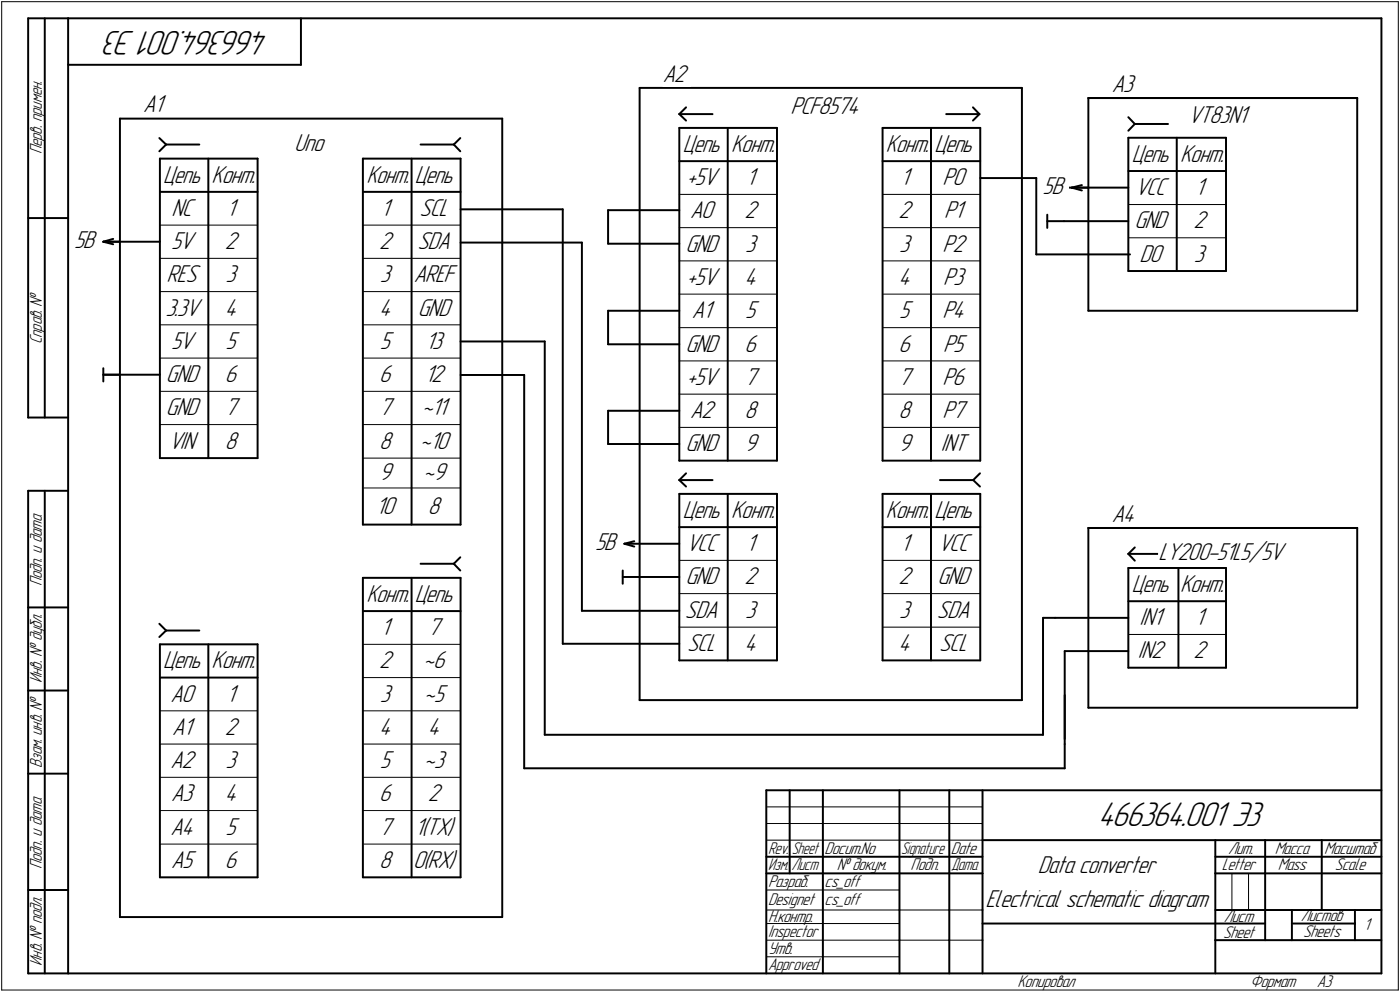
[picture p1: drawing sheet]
<svg xmlns="http://www.w3.org/2000/svg" width="421mm" height="298mm" viewBox="0 0 421 298" stroke-linecap="round" stroke-linejoin="round" font-family="sans-serif">
<g fill="none" stroke="#000" stroke-width=".59">
<path d="M8.5 5.5v120zM8.5 5.5h12zM13.5 5.5v120zM20.5 5.5v287zM20.5 5.5h395zM20.5 19.5h70zM90.5 5.5v14zM415.5 5.5v287zM36.1 35.6v240zM36.1 35.6h114.9zM151 35.6v240zM192.4 26.4v184z"/>
<path d="M192.4 26.4h114.9zM204.3 34.3h10zM204.3 34.3l2 1.9zM204.3 38.4h29.4zM204.3 38.4v100zM206.3 32.3l-2 2zM218.9 38.4v100zM233.7 38.4v100zM265.4 38.4h29.4zM265.4 38.4v100zM280 38.4v100zM284.6 34.3h10z"/>
<path d="M292.6 32.3l2 2zM292.6 36.2l2-1.9zM294.8 38.4v100zM307.3 26.4v184zM327.3 29.5v63.9zM327.3 29.5h80.9zM339.3 35.2l2 2.1zM341.3 37.3h10zM341.3 37.3l-2 2zM408.2 29.5v63.9zM47.9 41.5l2.1 1.9zM48.1 57.7h29.4z"/>
<path d="M48.1 47.7h29.4zM48.1 47.7v90zM50 43.4h9.9zM50 43.4l-2.1 2.1zM62.7 47.7v90zM77.5 47.7v90zM109.1 57.7h29.4zM109.1 47.7h29.4zM109.1 47.7v109.9zM123.8 47.7v109.9zM126.5 43.4h10zM136.5 43.4l1.9 2.1z"/>
<path d="M138.4 41.5l-1.9 1.9zM138.5 47.7v109.9zM204.3 48.4h29.4zM265.4 48.4h29.4zM294.8 53.5h16.9zM311.7 53.5v23zM320.5 56.4h18.8zM322.3 56.4l3.1 .8zM322.3 56.4l3.1-.8zM322.3 56.4h5zM339.3 51.4h29.4zM339.3 41.4h29.4z"/>
<path d="M339.3 41.4v40zM353.9 41.4v40zM368.7 41.4v40zM8.5 65.5h12zM31.1 72.6h17zM31.1 72.6l2.9 .8zM31.1 72.6l2.9-.8zM31.1 72.6h5zM138.5 62.9h30.7zM138.5 72.9h36.5zM169.2 62.9v130.6zM175 72.9v110.7z"/>
<path d="M182.9 73.2h21.4zM182.9 63.2v10zM182.9 63.2h21.4zM311.7 76.5h28.2zM315 64.5v4zM315 66.5h5zM320 66.5h19.3zM182.9 93.4v10.1zM182.9 93.4h21.4zM327.3 93.4h80.9zM339.3 81.4h29.4zM31.1 112.6h17z"/>
<path d="M31.1 110.7v3.9zM31.1 112.6h5zM138.5 102.6h25.3zM138.5 112.7h19.1zM157.6 112.7v118.2zM163.8 102.6v118.2zM182.9 103.5h21.4zM8.5 125.5h12zM48.1 137.7h29.4zM182.9 133.4h21.4zM182.9 123.4v10zM182.9 123.4h21.4z"/>
<path d="M204.3 138.4h29.4zM265.4 138.4h29.4zM8.5 147.5v145zM8.5 147.5h12zM13.5 147.5v145zM109.1 157.6h29.4zM204.3 144.3h10zM204.3 144.3l2 1.9zM204.3 158.4h29.4zM204.3 148.4h29.4zM204.3 148.4v50.1zM206.3 142.2l-2 2.1z"/>
<path d="M218.9 148.4v50.1zM233.7 148.4v50.1zM265.4 158.4h29.4zM265.4 148.4h29.4zM265.4 148.4v50.1zM280 148.4v50.1zM282.7 144.3h10zM292.7 144.3l2 1.9zM294.7 142.2l-2 2.1zM294.8 148.4v50.1zM327.3 158.7v54zM327.3 158.7h80.9z"/>
<path d="M408.2 158.7v54zM109.1 173.7h29.4zM109.1 173.7v90zM123.8 173.7v90zM126.5 169.4h10zM136.5 169.4l1.9 2zM138.4 167.5l-1.9 1.9zM138.5 173.7v90zM187.3 173.4h17zM187.3 171.4v4zM187.8 163.4l3 .9zM187.8 163.4l3-.8z"/>
<path d="M187.8 163.4h16.5zM339.3 166.5h10zM339.3 166.5l2 2zM339.3 170.7h29.4zM339.3 170.7v30zM341.3 164.5l-2 2zM354.4 170.7v30zM368.7 170.7v30zM8.5 182.5h12zM47.9 187.5l2.1 2zM47.9 191.4l2.1-1.9zM48.1 193.6h29.4z"/>
<path d="M48.1 193.6v70.1zM50 189.5h9.9zM62.7 193.6v70.1zM77.5 193.6v70.1zM109.1 183.6h29.4zM169.2 193.5h35.1zM175 183.6h29.3zM204.3 198.5h29.4zM265.4 198.5h29.4zM313.7 185.7h3.6zM313.7 185.7v28.2zM317.3 185.7h22z"/>
<path d="M320.2 195.7h19.1zM320.2 195.7v26.4zM339.3 180.7h29.4zM8.5 207.5h12zM48.1 203.6h29.4zM192.4 210.4h114.9zM313.7 213.9v6.9zM320.2 208.9v14.7zM327.3 212.7h80.9zM339.3 200.7h29.4zM8.5 232.5h12zM157.6 230.9h162.6z"/>
<path d="M163.8 220.8h149.9zM230.5 237.5h185zM230.5 237.5v55zM237.5 237.5v25zM247.5 237.5v55zM270.5 237.5v25zM285.5 237.5v25zM295.5 237.5v25zM320.2 223.6v7.3zM230.5 257.5h65zM295.5 252.5h70zM365.5 252.5h15z"/>
<path d="M365.5 252.5v10zM365.5 257.5h15zM380.5 252.5h17zM380.5 252.5v10zM380.5 257.5h17zM397.5 252.5h18zM397.5 252.5v10zM397.5 257.5h18zM8.5 267.5h12zM36.1 275.6h114.9zM48.1 263.7h29.4zM109.1 263.7h29.4z"/>
<path d="M230.5 262.5h40zM270.5 262.5h15zM270.5 262.5v11zM270.5 273.5v9zM285.5 262.5h10zM285.5 262.5v11zM285.5 273.5v9zM295.5 277.5h70zM295.5 262.5v11zM295.5 273.5v9zM365.5 262.5v20zM365.5 277.5h15z"/>
<path d="M365.5 273.5h15zM365.5 262.5h15zM380.5 262.5v11zM380.5 262.5h17zM380.5 273.5h8zM380.5 273.5v9zM388.5 273.5h19zM388.5 277.5h19zM388.5 273.5v9zM397.5 262.5v11zM397.5 262.5h18zM407.5 273.5h8z"/>
<path d="M407.5 273.5v9zM8.5 292.5h12zM20.5 292.5h395zM270.5 282.5v10zM285.5 282.5v10zM295.5 282.5v10zM365.5 282.5v10zM365.5 282.5h15zM380.5 282.5h8zM388.5 282.5h19zM407.5 282.5h8z"/>
</g>
<g fill="none" stroke="#000" stroke-width=".3">
<path d="M.5 .5v297zM.5 .5h420zM420.5 .5v297zM204.3 58.4h29.4zM265.4 58.4h29.4zM48.1 67.6h29.4zM48.1 77.6h29.4zM109.1 67.6h29.4zM109.1 77.6h29.4zM204.3 68.4h29.4zM204.3 78.4h29.4zM265.4 68.4h29.4z"/>
<path d="M265.4 78.4h29.4zM339.3 61.5h29.4zM339.3 71.5h29.4zM48.1 87.6h29.4zM48.1 97.6h29.4zM109.1 87.6h29.4zM109.1 97.6h29.4zM204.3 88.4h29.4zM204.3 98.5h29.4zM265.4 88.4h29.4zM265.4 98.5h29.4zM48.1 107.6h29.4z"/>
<path d="M48.1 117.6h29.4zM109.1 107.6h29.4zM109.1 117.6h29.4zM204.3 108.5h29.4zM204.3 118.4h29.4zM265.4 108.5h29.4zM265.4 118.4h29.4zM48.1 127.6h29.4zM109.1 127.6h29.4zM109.1 137.7h29.4zM204.3 128.4h29.4zM265.4 128.4h29.4z"/>
<path d="M109.1 146.6h29.4zM204.3 168.4h29.4zM204.3 178.4h29.4zM265.4 168.4h29.4zM265.4 178.4h29.4zM109.1 193.6h29.4zM204.3 188.5h29.4zM265.4 188.5h29.4zM339.3 190.7h29.4zM48.1 213.6h29.4zM109.1 203.6h29.4zM109.1 213.6h29.4z"/>
<path d="M48.1 223.6h29.4zM48.1 233.6h29.4zM109.1 223.6h29.4zM109.1 233.6h29.4zM48.1 243.6h29.4zM48.1 253.7h29.4zM109.1 243.6h29.4zM109.1 253.7h29.4zM230.5 247.5h65zM230.5 252.5h65zM230.5 242.5h65zM230.5 267.5h40z"/>
<path d="M230.5 273.5h40zM230.5 277.5h40zM270.5 273.5h15zM285.5 273.5h10zM370.5 262.5v11zM375.5 262.5v11zM.5 297.5h420zM230.5 282.5h40zM230.5 287.5h40zM270.5 282.5h15zM285.5 282.5h10z"/>
</g>
<g fill="#fff" stroke="#fff" stroke-width=".3">
<path d="M88.5 39.9h10.6zM88.5 40h10.6zM88.5 40h10.6zM88.5 40.1h10.6zM88.5 40.2h10.6zM88.5 40.3h10.6zM88.5 40.4h10.6zM88.5 40.5h10.6zM88.5 40.6h10.6zM88.5 40.6h10.6zM88.5 40.7h10.6zM88.5 40.8h10.6zM88.5 40.9h10.6zM88.5 41h10.6zM88.5 41.1h10.6zM88.5 41.1h10.6zM88.5 41.2h10.6zM88.5 41.3h10.6zM88.5 41.4h10.6zM88.5 41.5h10.6zM88.5 41.6h10.6zM88.5 41.7h10.6zM88.5 41.7h10.6zM88.5 41.8h10.6zM88.5 41.9h10.6zM88.5 42h10.6zM88.5 42.1h10.6zM88.5 42.2h10.6zM88.5 42.2h10.6zM88.5 42.3h10.6zM88.5 42.4h10.6zM88.5 42.5h10.6zM88.5 42.6h10.6zM88.5 42.7h10.6zM88.5 42.8h10.6zM88.5 42.8h10.6zM88.5 42.9h10.6zM88.5 43h10.6zM88.5 43.1h10.6zM88.5 43.2h10.6zM88.5 43.3h10.6zM88.5 43.3h10.6zM88.5 43.4h10.6zM88.5 43.5h10.6zM88.5 43.6h10.6zM88.5 43.7h10.6zM88.5 43.8h10.6zM88.5 43.9h10.6zM88.5 43.9h10.6zM88.5 44h10.6zM88.5 44.1h10.6zM88.5 44.2h10.6zM88.5 44.3h10.6zM88.5 44.4h10.6zM88.5 44.4h10.6zM88.5 44.5h10.6zM88.5 44.6h10.6zM88.5 44.7h10.6zM88.5 44.8h10.6zM88.5 44.9h10.6zM88.5 45h10.6zM88.5 45h10.6zM88.5 45.1h10.6zM88.5 45.2h10.6zM88.5 45.3h10.6zM88.5 45.4h10.6zM88.5 45.5h10.6zM88.5 45.6h10.6zM88.5 45.6h10.6zM88.5 45.7h10.6zM88.5 45.8h10.6zM88.5 45.9h10.6zM88.5 46h10.6zM88.5 46.1h10.6zM88.5 46.1h10.6zM88.5 46.2h10.6zM88.5 46.3h10.6zM88.5 46.4h10.6zM88.5 46.5h10.6zM88.5 46.6h10.6zM88.5 46.7h10.6zM88.5 46.7h10.6zM88.5 46.8h10.6zM88.5 46.9h10.6z"/>
<path d="M22.3 68.7h7.8zM22.3 68.8h7.8zM22.3 68.9h7.8zM22.3 69h7.8zM22.3 69.1h7.8zM22.3 69.2h7.8zM22.3 69.3h7.8zM22.3 69.3h7.8zM22.3 69.4h7.8zM22.3 69.5h7.8zM22.3 69.6h7.8zM22.3 69.7h7.8zM22.3 69.8h7.8zM22.3 69.8h7.8zM22.3 69.9h7.8zM22.3 70h7.8zM22.3 70.1h7.8zM22.3 70.2h7.8zM22.3 70.3h7.8zM22.3 70.4h7.8zM22.3 70.4h7.8zM22.3 70.5h7.8zM22.3 70.6h7.8zM22.3 70.7h7.8zM22.3 70.8h7.8zM22.3 70.9h7.8zM22.3 71h7.8zM22.3 71h7.8zM22.3 71.1h7.8zM22.3 71.2h7.8zM22.3 71.3h7.8zM22.3 71.4h7.8zM22.3 71.5h7.8zM22.3 71.5h7.8zM22.3 71.6h7.8zM22.3 71.7h7.8zM22.3 71.8h7.8zM22.3 71.9h7.8zM22.3 72h7.8zM22.3 72.1h7.8zM22.3 72.1h7.8zM22.3 72.2h7.8zM22.3 72.3h7.8zM22.3 72.4h7.8zM22.3 72.5h7.8zM22.3 72.6h7.8zM22.3 72.6h7.8zM22.3 72.7h7.8zM22.3 72.8h7.8zM22.3 72.9h7.8zM22.3 73h7.8zM22.3 73.1h7.8zM22.3 73.2h7.8zM22.3 73.2h7.8zM22.3 73.3h7.8zM22.3 73.4h7.8zM22.3 73.5h7.8zM22.3 73.6h7.8zM22.3 73.7h7.8zM22.3 73.7h7.8zM22.3 73.8h7.8zM22.3 73.9h7.8zM22.3 74h7.8zM22.3 74.1h7.8zM22.3 74.2h7.8zM22.3 74.3h7.8zM22.3 74.3h7.8zM22.3 74.4h7.8zM22.3 74.5h7.8zM22.3 74.6h7.8zM22.3 74.7h7.8zM22.3 74.8h7.8zM22.3 74.8h7.8zM22.3 74.9h7.8zM22.3 75h7.8zM22.3 75.1h7.8zM22.3 75.2h7.8zM22.3 75.3h7.8zM22.3 75.4h7.8zM22.3 75.4h7.8zM22.3 75.5h7.8zM22.3 75.6h7.8zM22.3 75.7h7.8zM22.3 75.8h7.8zM22.3 75.9h7.8z"/>
<path d="M237.7 28.7h23zM237.7 28.8h23zM237.7 28.9h23zM237.7 29h23zM237.7 29h23zM237.7 29.1h23zM237.7 29.2h23zM237.7 29.3h23zM237.7 29.4h23zM237.7 29.5h23zM237.7 29.5h23zM237.7 29.6h23zM237.7 29.7h23zM237.7 29.8h23zM237.7 29.9h23zM237.7 30h23zM237.7 30.1h23zM237.7 30.1h23zM237.7 30.2h23zM237.7 30.3h23zM237.7 30.4h23zM237.7 30.5h23zM237.7 30.6h23zM237.7 30.6h23zM237.7 30.7h23zM237.7 30.8h23zM237.7 30.9h23zM237.7 31h23zM237.7 31.1h23zM237.7 31.2h23zM237.7 31.2h23zM237.7 31.3h23zM237.7 31.4h23zM237.7 31.5h23zM237.7 31.6h23zM237.7 31.7h23zM237.7 31.7h23zM237.7 31.8h23zM237.7 31.9h23zM237.7 32h23zM237.7 32.1h23zM237.7 32.2h23zM237.7 32.3h23zM237.7 32.3h23zM237.7 32.4h23zM237.7 32.5h23zM237.7 32.6h23zM237.7 32.7h23zM237.7 32.8h23zM237.7 32.9h23zM237.7 32.9h23zM237.7 33h23zM237.7 33.1h23zM237.7 33.2h23zM237.7 33.3h23zM237.7 33.4h23zM237.7 33.4h23zM237.7 33.5h23zM237.7 33.6h23zM237.7 33.7h23zM237.7 33.8h23zM237.7 33.9h23zM237.7 34h23zM237.7 34h23zM237.7 34.1h23zM237.7 34.2h23zM237.7 34.3h23zM237.7 34.4h23zM237.7 34.5h23zM237.7 34.5h23zM237.7 34.6h23zM237.7 34.7h23zM237.7 34.8h23zM237.7 34.9h23zM237.7 35h23zM237.7 35.1h23zM237.7 35.1h23zM237.7 35.2h23zM237.7 35.3h23zM237.7 35.4h23zM237.7 35.5h23zM237.7 35.6h23zM237.7 35.6h23zM237.7 35.7h23z"/>
<path d="M199.3 18.9h8.6zM199.3 19h8.6zM199.3 19h8.6zM199.3 19.1h8.6zM199.3 19.2h8.6zM199.3 19.3h8.6zM199.3 19.4h8.6zM199.3 19.5h8.6zM199.3 19.6h8.6zM199.3 19.6h8.6zM199.3 19.7h8.6zM199.3 19.8h8.6zM199.3 19.9h8.6zM199.3 20h8.6zM199.3 20.1h8.6zM199.3 20.2h8.6zM199.3 20.2h8.6zM199.3 20.3h8.6zM199.3 20.4h8.6zM199.3 20.5h8.6zM199.3 20.6h8.6zM199.3 20.7h8.6zM199.3 20.7h8.6zM199.3 20.8h8.6zM199.3 20.9h8.6zM199.3 21h8.6zM199.3 21.1h8.6zM199.3 21.2h8.6zM199.3 21.3h8.6zM199.3 21.3h8.6zM199.3 21.4h8.6zM199.3 21.5h8.6zM199.3 21.6h8.6zM199.3 21.7h8.6zM199.3 21.8h8.6zM199.3 21.8h8.6zM199.3 21.9h8.6zM199.3 22h8.6zM199.3 22.1h8.6zM199.3 22.2h8.6zM199.3 22.3h8.6zM199.3 22.4h8.6zM199.3 22.4h8.6zM199.3 22.5h8.6zM199.3 22.6h8.6zM199.3 22.7h8.6zM199.3 22.8h8.6zM199.3 22.9h8.6zM199.3 22.9h8.6zM199.3 23h8.6zM199.3 23.1h8.6zM199.3 23.2h8.6zM199.3 23.3h8.6zM199.3 23.4h8.6zM199.3 23.5h8.6zM199.3 23.5h8.6zM199.3 23.6h8.6zM199.3 23.7h8.6zM199.3 23.8h8.6zM199.3 23.9h8.6zM199.3 24h8.6zM199.3 24h8.6zM199.3 24.1h8.6zM199.3 24.2h8.6zM199.3 24.3h8.6zM199.3 24.4h8.6zM199.3 24.5h8.6zM199.3 24.6h8.6zM199.3 24.6h8.6zM199.3 24.7h8.6zM199.3 24.8h8.6zM199.3 24.9h8.6zM199.3 25h8.6zM199.3 25.1h8.6zM199.3 25.1h8.6zM199.3 25.2h8.6zM199.3 25.3h8.6zM199.3 25.4h8.6zM199.3 25.5h8.6zM199.3 25.6h8.6zM199.3 25.7h8.6zM199.3 25.7h8.6zM199.3 25.8h8.6zM199.3 25.9h8.6zM199.3 26h8.6z"/>
<path d="M179 159.6h7.8zM179 159.7h7.8zM179 159.8h7.8zM179 159.9h7.8zM179 159.9h7.8zM179 160h7.8zM179 160.1h7.8zM179 160.2h7.8zM179 160.3h7.8zM179 160.4h7.8zM179 160.4h7.8zM179 160.5h7.8zM179 160.6h7.8zM179 160.7h7.8zM179 160.8h7.8zM179 160.9h7.8zM179 161h7.8zM179 161h7.8zM179 161.1h7.8zM179 161.2h7.8zM179 161.3h7.8zM179 161.4h7.8zM179 161.5h7.8zM179 161.5h7.8zM179 161.6h7.8zM179 161.7h7.8zM179 161.8h7.8zM179 161.9h7.8zM179 162h7.8zM179 162.1h7.8zM179 162.1h7.8zM179 162.2h7.8zM179 162.3h7.8zM179 162.4h7.8zM179 162.5h7.8zM179 162.6h7.8zM179 162.6h7.8zM179 162.7h7.8zM179 162.8h7.8zM179 162.9h7.8zM179 163h7.8zM179 163.1h7.8zM179 163.2h7.8zM179 163.2h7.8zM179 163.3h7.8zM179 163.4h7.8zM179 163.5h7.8zM179 163.6h7.8zM179 163.7h7.8zM179 163.7h7.8zM179 163.8h7.8zM179 163.9h7.8zM179 164h7.8zM179 164.1h7.8zM179 164.2h7.8zM179 164.3h7.8zM179 164.3h7.8zM179 164.4h7.8zM179 164.5h7.8zM179 164.6h7.8zM179 164.7h7.8zM179 164.8h7.8zM179 164.8h7.8zM179 164.9h7.8zM179 165h7.8zM179 165.1h7.8zM179 165.2h7.8zM179 165.3h7.8zM179 165.4h7.8zM179 165.4h7.8zM179 165.5h7.8zM179 165.6h7.8zM179 165.7h7.8zM179 165.8h7.8zM179 165.9h7.8zM179 165.9h7.8zM179 166h7.8zM179 166.1h7.8zM179 166.2h7.8zM179 166.3h7.8zM179 166.4h7.8zM179 166.5h7.8zM179 166.5h7.8zM179 166.6h7.8z"/>
<path d="M348.5 163.5h38.5zM348.5 163.6h38.5zM348.5 163.7h38.5zM348.5 163.7h38.5zM348.5 163.8h38.5zM348.5 163.9h38.5zM348.5 164h38.5zM348.5 164.1h38.5zM348.5 164.2h38.5zM348.5 164.3h38.5zM348.5 164.3h38.5zM348.5 164.4h38.5zM348.5 164.5h38.5zM348.5 164.6h38.5zM348.5 164.7h38.5zM348.5 164.8h38.5zM348.5 164.8h38.5zM348.5 164.9h38.5zM348.5 165h38.5zM348.5 165.1h38.5zM348.5 165.2h38.5zM348.5 165.3h38.5zM348.5 165.4h38.5zM348.5 165.4h38.5zM348.5 165.5h38.5zM348.5 165.6h38.5zM348.5 165.7h38.5zM348.5 165.8h38.5zM348.5 165.9h38.5zM348.5 165.9h38.5zM348.5 166h38.5zM348.5 166.1h38.5zM348.5 166.2h38.5zM348.5 166.3h38.5zM348.5 166.4h38.5zM348.5 166.5h38.5zM348.5 166.5h38.5zM348.5 166.6h38.5zM348.5 166.7h38.5zM348.5 166.8h38.5zM348.5 166.9h38.5zM348.5 167h38.5zM348.5 167h38.5zM348.5 167.1h38.5zM348.5 167.2h38.5zM348.5 167.3h38.5zM348.5 167.4h38.5zM348.5 167.5h38.5zM348.5 167.6h38.5zM348.5 167.6h38.5zM348.5 167.7h38.5zM348.5 167.8h38.5zM348.5 167.9h38.5zM348.5 168h38.5zM348.5 168.1h38.5zM348.5 168.1h38.5zM348.5 168.2h38.5zM348.5 168.3h38.5zM348.5 168.4h38.5zM348.5 168.5h38.5zM348.5 168.6h38.5zM348.5 168.7h38.5zM348.5 168.7h38.5zM348.5 168.8h38.5zM348.5 168.9h38.5zM348.5 169h38.5zM348.5 169.1h38.5zM348.5 169.2h38.5zM348.5 169.2h38.5zM348.5 169.3h38.5zM348.5 169.4h38.5z"/>
<path d="M334.3 152h8.3zM334.3 152.1h8.3zM334.3 152.1h8.3zM334.3 152.2h8.3zM334.3 152.3h8.3zM334.3 152.4h8.3zM334.3 152.5h8.3zM334.3 152.6h8.3zM334.3 152.7h8.3zM334.3 152.7h8.3zM334.3 152.8h8.3zM334.3 152.9h8.3zM334.3 153h8.3zM334.3 153.1h8.3zM334.3 153.2h8.3zM334.3 153.2h8.3zM334.3 153.3h8.3zM334.3 153.4h8.3zM334.3 153.5h8.3zM334.3 153.6h8.3zM334.3 153.7h8.3zM334.3 153.8h8.3zM334.3 153.8h8.3zM334.3 153.9h8.3zM334.3 154h8.3zM334.3 154.1h8.3zM334.3 154.2h8.3zM334.3 154.3h8.3zM334.3 154.3h8.3zM334.3 154.4h8.3zM334.3 154.5h8.3zM334.3 154.6h8.3zM334.3 154.7h8.3zM334.3 154.8h8.3zM334.3 154.9h8.3zM334.3 154.9h8.3zM334.3 155h8.3zM334.3 155.1h8.3zM334.3 155.2h8.3zM334.3 155.3h8.3zM334.3 155.4h8.3zM334.3 155.4h8.3zM334.3 155.5h8.3zM334.3 155.6h8.3zM334.3 155.7h8.3zM334.3 155.8h8.3zM334.3 155.9h8.3zM334.3 156h8.3zM334.3 156h8.3zM334.3 156.1h8.3zM334.3 156.2h8.3zM334.3 156.3h8.3zM334.3 156.4h8.3zM334.3 156.5h8.3zM334.3 156.5h8.3zM334.3 156.6h8.3zM334.3 156.7h8.3zM334.3 156.8h8.3zM334.3 156.9h8.3zM334.3 157h8.3zM334.3 157.1h8.3zM334.3 157.1h8.3zM334.3 157.2h8.3zM334.3 157.3h8.3zM334.3 157.4h8.3zM334.3 157.5h8.3zM334.3 157.6h8.3zM334.3 157.6h8.3zM334.3 157.7h8.3zM334.3 157.8h8.3zM334.3 157.9h8.3z"/>
<path d="M342.1 193.1h9zM342.1 193.2h9zM342.1 193.3h9zM342.1 193.4h9zM342.1 193.5h9zM342.1 193.5h9zM342.1 193.6h9zM342.1 193.7h9zM342.1 193.8h9zM342.1 193.9h9zM342.1 194h9zM342.1 194.1h9zM342.1 194.1h9zM342.1 194.2h9zM342.1 194.3h9zM342.1 194.4h9zM342.1 194.5h9zM342.1 194.6h9zM342.1 194.6h9zM342.1 194.7h9zM342.1 194.8h9zM342.1 194.9h9zM342.1 195h9zM342.1 195.1h9zM342.1 195.2h9zM342.1 195.2h9zM342.1 195.3h9zM342.1 195.4h9zM342.1 195.5h9zM342.1 195.6h9zM342.1 195.7h9zM342.1 195.7h9zM342.1 195.8h9zM342.1 195.9h9zM342.1 196h9zM342.1 196.1h9zM342.1 196.2h9zM342.1 196.3h9zM342.1 196.3h9zM342.1 196.4h9zM342.1 196.5h9zM342.1 196.6h9zM342.1 196.7h9zM342.1 196.8h9zM342.1 196.8h9zM342.1 196.9h9zM342.1 197h9zM342.1 197.1h9zM342.1 197.2h9zM342.1 197.3h9zM342.1 197.4h9zM342.1 197.4h9zM342.1 197.5h9zM342.1 197.6h9zM342.1 197.7h9zM342.1 197.8h9zM342.1 197.9h9zM342.1 198h9zM342.1 198h9zM342.1 198.1h9zM342.1 198.2h9zM342.1 198.3h9zM342.1 198.4h9zM342.1 198.5h9zM342.1 198.5h9zM342.1 198.6h9zM342.1 198.7h9zM342.1 198.8h9zM342.1 198.9h9zM342.1 199h9zM342.1 199.1h9z"/>
<path d="M342.6 183.1h8zM342.6 183.2h8zM342.6 183.3h8zM342.6 183.4h8zM342.6 183.5h8zM342.6 183.6h8zM342.6 183.6h8zM342.6 183.7h8zM342.6 183.8h8zM342.6 183.9h8zM342.6 184h8zM342.6 184.1h8zM342.6 184.1h8zM342.6 184.2h8zM342.6 184.3h8zM342.6 184.4h8zM342.6 184.5h8zM342.6 184.6h8zM342.6 184.7h8zM342.6 184.7h8zM342.6 184.8h8zM342.6 184.9h8zM342.6 185h8zM342.6 185.1h8zM342.6 185.2h8zM342.6 185.3h8zM342.6 185.3h8zM342.6 185.4h8zM342.6 185.5h8zM342.6 185.6h8zM342.6 185.7h8zM342.6 185.8h8zM342.6 185.8h8zM342.6 185.9h8zM342.6 186h8zM342.6 186.1h8zM342.6 186.2h8zM342.6 186.3h8zM342.6 186.4h8zM342.6 186.4h8zM342.6 186.5h8zM342.6 186.6h8zM342.6 186.7h8zM342.6 186.8h8zM342.6 186.9h8zM342.6 186.9h8zM342.6 187h8zM342.6 187.1h8zM342.6 187.2h8zM342.6 187.3h8zM342.6 187.4h8zM342.6 187.5h8zM342.6 187.5h8zM342.6 187.6h8zM342.6 187.7h8zM342.6 187.8h8zM342.6 187.9h8zM342.6 188h8zM342.6 188h8zM342.6 188.1h8zM342.6 188.2h8zM342.6 188.3h8zM342.6 188.4h8zM342.6 188.5h8zM342.6 188.6h8zM342.6 188.6h8zM342.6 188.7h8zM342.6 188.8h8zM342.6 188.9h8zM342.6 189h8zM342.6 189.1h8z"/>
<path d="M340.4 173.1h12.5zM340.4 173.2h12.5zM340.4 173.3h12.5zM340.4 173.4h12.5zM340.4 173.5h12.5zM340.4 173.6h12.5zM340.4 173.7h12.5zM340.4 173.7h12.5zM340.4 173.8h12.5zM340.4 173.9h12.5zM340.4 174h12.5zM340.4 174.1h12.5zM340.4 174.2h12.5zM340.4 174.2h12.5zM340.4 174.3h12.5zM340.4 174.4h12.5zM340.4 174.5h12.5zM340.4 174.6h12.5zM340.4 174.7h12.5zM340.4 174.8h12.5zM340.4 174.8h12.5zM340.4 174.9h12.5zM340.4 175h12.5zM340.4 175.1h12.5zM340.4 175.2h12.5zM340.4 175.3h12.5zM340.4 175.3h12.5zM340.4 175.4h12.5zM340.4 175.5h12.5zM340.4 175.6h12.5zM340.4 175.7h12.5zM340.4 175.8h12.5zM340.4 175.9h12.5zM340.4 175.9h12.5zM340.4 176h12.5zM340.4 176.1h12.5zM340.4 176.2h12.5zM340.4 176.3h12.5zM340.4 176.4h12.5zM340.4 176.4h12.5zM340.4 176.5h12.5zM340.4 176.6h12.5zM340.4 176.7h12.5zM340.4 176.8h12.5zM340.4 176.9h12.5zM340.4 177h12.5zM340.4 177h12.5zM340.4 177.1h12.5zM340.4 177.2h12.5zM340.4 177.3h12.5zM340.4 177.4h12.5zM340.4 177.5h12.5zM340.4 177.5h12.5zM340.4 177.6h12.5zM340.4 177.7h12.5zM340.4 177.8h12.5zM340.4 177.9h12.5zM340.4 178h12.5zM340.4 178.1h12.5zM340.4 178.1h12.5zM340.4 178.2h12.5zM340.4 178.3h12.5zM340.4 178.4h12.5zM340.4 178.5h12.5zM340.4 178.6h12.5zM340.4 178.6h12.5zM340.4 178.7h12.5zM340.4 178.8h12.5zM340.4 178.9h12.5zM340.4 179h12.5zM340.4 179.1h12.5z"/>
<path d="M358.9 193.1h4.8zM358.9 193.2h4.8zM358.9 193.3h4.8zM358.9 193.4h4.8zM358.9 193.5h4.8zM358.9 193.5h4.8zM358.9 193.6h4.8zM358.9 193.7h4.8zM358.9 193.8h4.8zM358.9 193.9h4.8zM358.9 194h4.8zM358.9 194.1h4.8zM358.9 194.1h4.8zM358.9 194.2h4.8zM358.9 194.3h4.8zM358.9 194.4h4.8zM358.9 194.5h4.8zM358.9 194.6h4.8zM358.9 194.6h4.8zM358.9 194.7h4.8zM358.9 194.8h4.8zM358.9 194.9h4.8zM358.9 195h4.8zM358.9 195.1h4.8zM358.9 195.2h4.8zM358.9 195.2h4.8zM358.9 195.3h4.8zM358.9 195.4h4.8zM358.9 195.5h4.8zM358.9 195.6h4.8zM358.9 195.7h4.8zM358.9 195.7h4.8zM358.9 195.8h4.8zM358.9 195.9h4.8zM358.9 196h4.8zM358.9 196.1h4.8zM358.9 196.2h4.8zM358.9 196.3h4.8zM358.9 196.3h4.8zM358.9 196.4h4.8zM358.9 196.5h4.8zM358.9 196.6h4.8zM358.9 196.7h4.8zM358.9 196.8h4.8zM358.9 196.8h4.8zM358.9 196.9h4.8zM358.9 197h4.8zM358.9 197.1h4.8zM358.9 197.2h4.8zM358.9 197.3h4.8zM358.9 197.4h4.8zM358.9 197.4h4.8zM358.9 197.5h4.8zM358.9 197.6h4.8zM358.9 197.7h4.8zM358.9 197.8h4.8zM358.9 197.9h4.8zM358.9 198h4.8zM358.9 198h4.8zM358.9 198.1h4.8zM358.9 198.2h4.8zM358.9 198.3h4.8zM358.9 198.4h4.8zM358.9 198.5h4.8zM358.9 198.5h4.8zM358.9 198.6h4.8zM358.9 198.7h4.8zM358.9 198.8h4.8zM358.9 198.9h4.8zM358.9 199h4.8zM358.9 199.1h4.8z"/>
<path d="M359.4 183.1h3.8zM359.4 183.2h3.8zM359.4 183.3h3.8zM359.4 183.4h3.8zM359.4 183.5h3.8zM359.4 183.6h3.8zM359.4 183.6h3.8zM359.4 183.7h3.8zM359.4 183.8h3.8zM359.4 183.9h3.8zM359.4 184h3.8zM359.4 184.1h3.8zM359.4 184.1h3.8zM359.4 184.2h3.8zM359.4 184.3h3.8zM359.4 184.4h3.8zM359.4 184.5h3.8zM359.4 184.6h3.8zM359.4 184.7h3.8zM359.4 184.7h3.8zM359.4 184.8h3.8zM359.4 184.9h3.8zM359.4 185h3.8zM359.4 185.1h3.8zM359.4 185.2h3.8zM359.4 185.3h3.8zM359.4 185.3h3.8zM359.4 185.4h3.8zM359.4 185.5h3.8zM359.4 185.6h3.8zM359.4 185.7h3.8zM359.4 185.8h3.8zM359.4 185.8h3.8zM359.4 185.9h3.8zM359.4 186h3.8zM359.4 186.1h3.8zM359.4 186.2h3.8zM359.4 186.3h3.8zM359.4 186.4h3.8zM359.4 186.4h3.8zM359.4 186.5h3.8zM359.4 186.6h3.8zM359.4 186.7h3.8zM359.4 186.8h3.8zM359.4 186.9h3.8zM359.4 186.9h3.8zM359.4 187h3.8zM359.4 187.1h3.8zM359.4 187.2h3.8zM359.4 187.3h3.8zM359.4 187.4h3.8zM359.4 187.5h3.8zM359.4 187.5h3.8zM359.4 187.6h3.8zM359.4 187.7h3.8zM359.4 187.8h3.8zM359.4 187.9h3.8zM359.4 188h3.8zM359.4 188h3.8zM359.4 188.1h3.8zM359.4 188.2h3.8zM359.4 188.3h3.8zM359.4 188.4h3.8zM359.4 188.5h3.8zM359.4 188.6h3.8zM359.4 188.6h3.8zM359.4 188.7h3.8zM359.4 188.8h3.8zM359.4 188.9h3.8zM359.4 189h3.8zM359.4 189.1h3.8z"/>
<path d="M354.9 173.1h12.8zM354.9 173.2h12.8zM354.9 173.3h12.8zM354.9 173.4h12.8zM354.9 173.5h12.8zM354.9 173.6h12.8zM354.9 173.7h12.8zM354.9 173.7h12.8zM354.9 173.8h12.8zM354.9 173.9h12.8zM354.9 174h12.8zM354.9 174.1h12.8zM354.9 174.2h12.8zM354.9 174.2h12.8zM354.9 174.3h12.8zM354.9 174.4h12.8zM354.9 174.5h12.8zM354.9 174.6h12.8zM354.9 174.7h12.8zM354.9 174.8h12.8zM354.9 174.8h12.8zM354.9 174.9h12.8zM354.9 175h12.8zM354.9 175.1h12.8zM354.9 175.2h12.8zM354.9 175.3h12.8zM354.9 175.3h12.8zM354.9 175.4h12.8zM354.9 175.5h12.8zM354.9 175.6h12.8zM354.9 175.7h12.8zM354.9 175.8h12.8zM354.9 175.9h12.8zM354.9 175.9h12.8zM354.9 176h12.8zM354.9 176.1h12.8zM354.9 176.2h12.8zM354.9 176.3h12.8zM354.9 176.4h12.8zM354.9 176.4h12.8zM354.9 176.5h12.8zM354.9 176.6h12.8zM354.9 176.7h12.8zM354.9 176.8h12.8zM354.9 176.9h12.8zM354.9 177h12.8zM354.9 177h12.8zM354.9 177.1h12.8zM354.9 177.2h12.8zM354.9 177.3h12.8zM354.9 177.4h12.8zM354.9 177.5h12.8zM354.9 177.5h12.8zM354.9 177.6h12.8zM354.9 177.7h12.8zM354.9 177.8h12.8zM354.9 177.9h12.8zM354.9 178h12.8zM354.9 178.1h12.8zM354.9 178.1h12.8zM354.9 178.2h12.8zM354.9 178.3h12.8zM354.9 178.4h12.8zM354.9 178.5h12.8zM354.9 178.6h12.8zM354.9 178.6h12.8zM354.9 178.7h12.8zM354.9 178.8h12.8zM354.9 178.9h12.8zM354.9 179h12.8zM354.9 179.1h12.8z"/>
<path d="M357.3 32.3h20.9zM357.3 32.3h20.9zM357.3 32.4h20.9zM357.3 32.5h20.9zM357.3 32.6h20.9zM357.3 32.7h20.9zM357.3 32.8h20.9zM357.3 32.9h20.9zM357.3 32.9h20.9zM357.3 33h20.9zM357.3 33.1h20.9zM357.3 33.2h20.9zM357.3 33.3h20.9zM357.3 33.4h20.9zM357.3 33.4h20.9zM357.3 33.5h20.9zM357.3 33.6h20.9zM357.3 33.7h20.9zM357.3 33.8h20.9zM357.3 33.9h20.9zM357.3 34h20.9zM357.3 34h20.9zM357.3 34.1h20.9zM357.3 34.2h20.9zM357.3 34.3h20.9zM357.3 34.4h20.9zM357.3 34.5h20.9zM357.3 34.5h20.9zM357.3 34.6h20.9zM357.3 34.7h20.9zM357.3 34.8h20.9zM357.3 34.9h20.9zM357.3 35h20.9zM357.3 35.1h20.9zM357.3 35.1h20.9zM357.3 35.2h20.9zM357.3 35.3h20.9zM357.3 35.4h20.9zM357.3 35.5h20.9zM357.3 35.6h20.9zM357.3 35.6h20.9zM357.3 35.7h20.9zM357.3 35.8h20.9zM357.3 35.9h20.9zM357.3 36h20.9zM357.3 36.1h20.9zM357.3 36.2h20.9zM357.3 36.2h20.9zM357.3 36.3h20.9zM357.3 36.4h20.9zM357.3 36.5h20.9zM357.3 36.6h20.9zM357.3 36.7h20.9zM357.3 36.7h20.9zM357.3 36.8h20.9zM357.3 36.9h20.9zM357.3 37h20.9zM357.3 37.1h20.9zM357.3 37.2h20.9zM357.3 37.3h20.9zM357.3 37.3h20.9zM357.3 37.4h20.9zM357.3 37.5h20.9zM357.3 37.6h20.9zM357.3 37.7h20.9zM357.3 37.8h20.9zM357.3 37.8h20.9zM357.3 37.9h20.9zM357.3 38h20.9zM357.3 38.1h20.9zM357.3 38.2h20.9z"/>
<path d="M334.3 22.8h7.8zM334.3 22.9h7.8zM334.3 22.9h7.8zM334.3 23h7.8zM334.3 23.1h7.8zM334.3 23.2h7.8zM334.3 23.3h7.8zM334.3 23.4h7.8zM334.3 23.5h7.8zM334.3 23.5h7.8zM334.3 23.6h7.8zM334.3 23.7h7.8zM334.3 23.8h7.8zM334.3 23.9h7.8zM334.3 24h7.8zM334.3 24h7.8zM334.3 24.1h7.8zM334.3 24.2h7.8zM334.3 24.3h7.8zM334.3 24.4h7.8zM334.3 24.5h7.8zM334.3 24.6h7.8zM334.3 24.6h7.8zM334.3 24.7h7.8zM334.3 24.8h7.8zM334.3 24.9h7.8zM334.3 25h7.8zM334.3 25.1h7.8zM334.3 25.1h7.8zM334.3 25.2h7.8zM334.3 25.3h7.8zM334.3 25.4h7.8zM334.3 25.5h7.8zM334.3 25.6h7.8zM334.3 25.7h7.8zM334.3 25.7h7.8zM334.3 25.8h7.8zM334.3 25.9h7.8zM334.3 26h7.8zM334.3 26.1h7.8zM334.3 26.2h7.8zM334.3 26.2h7.8zM334.3 26.3h7.8zM334.3 26.4h7.8zM334.3 26.5h7.8zM334.3 26.6h7.8zM334.3 26.7h7.8zM334.3 26.8h7.8zM334.3 26.8h7.8zM334.3 26.9h7.8zM334.3 27h7.8zM334.3 27.1h7.8zM334.3 27.2h7.8zM334.3 27.3h7.8zM334.3 27.3h7.8zM334.3 27.4h7.8zM334.3 27.5h7.8zM334.3 27.6h7.8zM334.3 27.7h7.8zM334.3 27.8h7.8zM334.3 27.9h7.8zM334.3 27.9h7.8zM334.3 28h7.8zM334.3 28.1h7.8zM334.3 28.2h7.8zM334.3 28.3h7.8zM334.3 28.4h7.8zM334.3 28.4h7.8zM334.3 28.5h7.8zM334.3 28.6h7.8zM334.3 28.7h7.8z"/>
<path d="M342.6 73.9h8zM342.6 74h8zM342.6 74.1h8zM342.6 74.2h8zM342.6 74.3h8zM342.6 74.3h8zM342.6 74.4h8zM342.6 74.5h8zM342.6 74.6h8zM342.6 74.7h8zM342.6 74.8h8zM342.6 74.8h8zM342.6 74.9h8zM342.6 75h8zM342.6 75.1h8zM342.6 75.2h8zM342.6 75.3h8zM342.6 75.4h8zM342.6 75.4h8zM342.6 75.5h8zM342.6 75.6h8zM342.6 75.7h8zM342.6 75.8h8zM342.6 75.9h8zM342.6 75.9h8zM342.6 76h8zM342.6 76.1h8zM342.6 76.2h8zM342.6 76.3h8zM342.6 76.4h8zM342.6 76.5h8zM342.6 76.5h8zM342.6 76.6h8zM342.6 76.7h8zM342.6 76.8h8zM342.6 76.9h8zM342.6 77h8zM342.6 77h8zM342.6 77.1h8zM342.6 77.2h8zM342.6 77.3h8zM342.6 77.4h8zM342.6 77.5h8zM342.6 77.6h8zM342.6 77.6h8zM342.6 77.7h8zM342.6 77.8h8zM342.6 77.9h8zM342.6 78h8zM342.6 78.1h8zM342.6 78.1h8zM342.6 78.2h8zM342.6 78.3h8zM342.6 78.4h8zM342.6 78.5h8zM342.6 78.6h8zM342.6 78.7h8zM342.6 78.7h8zM342.6 78.8h8zM342.6 78.9h8zM342.6 79h8zM342.6 79.1h8zM342.6 79.2h8zM342.6 79.2h8zM342.6 79.3h8zM342.6 79.4h8zM342.6 79.5h8zM342.6 79.6h8zM342.6 79.7h8zM342.6 79.8h8zM342.6 79.8h8z"/>
<path d="M341.1 63.9h11zM341.1 64h11zM341.1 64.1h11zM341.1 64.2h11zM341.1 64.3h11zM341.1 64.3h11zM341.1 64.4h11zM341.1 64.5h11zM341.1 64.6h11zM341.1 64.7h11zM341.1 64.8h11zM341.1 64.9h11zM341.1 64.9h11zM341.1 65h11zM341.1 65.1h11zM341.1 65.2h11zM341.1 65.3h11zM341.1 65.4h11zM341.1 65.4h11zM341.1 65.5h11zM341.1 65.6h11zM341.1 65.7h11zM341.1 65.8h11zM341.1 65.9h11zM341.1 66h11zM341.1 66h11zM341.1 66.1h11zM341.1 66.2h11zM341.1 66.3h11zM341.1 66.4h11zM341.1 66.5h11zM341.1 66.5h11zM341.1 66.6h11zM341.1 66.7h11zM341.1 66.8h11zM341.1 66.9h11zM341.1 67h11zM341.1 67.1h11zM341.1 67.1h11zM341.1 67.2h11zM341.1 67.3h11zM341.1 67.4h11zM341.1 67.5h11zM341.1 67.6h11zM341.1 67.6h11zM341.1 67.7h11zM341.1 67.8h11zM341.1 67.9h11zM341.1 68h11zM341.1 68.1h11zM341.1 68.2h11zM341.1 68.2h11zM341.1 68.3h11zM341.1 68.4h11zM341.1 68.5h11zM341.1 68.6h11zM341.1 68.7h11zM341.1 68.7h11zM341.1 68.8h11zM341.1 68.9h11zM341.1 69h11zM341.1 69.1h11zM341.1 69.2h11zM341.1 69.3h11zM341.1 69.3h11zM341.1 69.4h11zM341.1 69.5h11zM341.1 69.6h11zM341.1 69.7h11zM341.1 69.8h11zM341.1 69.8h11z"/>
<path d="M341.5 53.9h10.4zM341.5 54h10.4zM341.5 54.1h10.4zM341.5 54.2h10.4zM341.5 54.3h10.4zM341.5 54.4h10.4zM341.5 54.4h10.4zM341.5 54.5h10.4zM341.5 54.6h10.4zM341.5 54.7h10.4zM341.5 54.8h10.4zM341.5 54.9h10.4zM341.5 54.9h10.4zM341.5 55h10.4zM341.5 55.1h10.4zM341.5 55.2h10.4zM341.5 55.3h10.4zM341.5 55.4h10.4zM341.5 55.5h10.4zM341.5 55.5h10.4zM341.5 55.6h10.4zM341.5 55.7h10.4zM341.5 55.8h10.4zM341.5 55.9h10.4zM341.5 56h10.4zM341.5 56h10.4zM341.5 56.1h10.4zM341.5 56.2h10.4zM341.5 56.3h10.4zM341.5 56.4h10.4zM341.5 56.5h10.4zM341.5 56.6h10.4zM341.5 56.6h10.4zM341.5 56.7h10.4zM341.5 56.8h10.4zM341.5 56.9h10.4zM341.5 57h10.4zM341.5 57.1h10.4zM341.5 57.1h10.4zM341.5 57.2h10.4zM341.5 57.3h10.4zM341.5 57.4h10.4zM341.5 57.5h10.4zM341.5 57.6h10.4zM341.5 57.7h10.4zM341.5 57.7h10.4zM341.5 57.8h10.4zM341.5 57.9h10.4zM341.5 58h10.4zM341.5 58.1h10.4zM341.5 58.2h10.4zM341.5 58.3h10.4zM341.5 58.3h10.4zM341.5 58.4h10.4zM341.5 58.5h10.4zM341.5 58.6h10.4zM341.5 58.7h10.4zM341.5 58.8h10.4zM341.5 58.8h10.4zM341.5 58.9h10.4zM341.5 59h10.4zM341.5 59.1h10.4zM341.5 59.2h10.4zM341.5 59.3h10.4zM341.5 59.4h10.4zM341.5 59.4h10.4zM341.5 59.5h10.4zM341.5 59.6h10.4zM341.5 59.7h10.4zM341.5 59.8h10.4zM341.5 59.9h10.4z"/>
<path d="M340.4 43.9h12.5zM340.4 44h12.5zM340.4 44.1h12.5zM340.4 44.2h12.5zM340.4 44.3h12.5zM340.4 44.4h12.5zM340.4 44.4h12.5zM340.4 44.5h12.5zM340.4 44.6h12.5zM340.4 44.7h12.5zM340.4 44.8h12.5zM340.4 44.9h12.5zM340.4 45h12.5zM340.4 45h12.5zM340.4 45.1h12.5zM340.4 45.2h12.5zM340.4 45.3h12.5zM340.4 45.4h12.5zM340.4 45.5h12.5zM340.4 45.6h12.5zM340.4 45.6h12.5zM340.4 45.7h12.5zM340.4 45.8h12.5zM340.4 45.9h12.5zM340.4 46h12.5zM340.4 46.1h12.5zM340.4 46.1h12.5zM340.4 46.2h12.5zM340.4 46.3h12.5zM340.4 46.4h12.5zM340.4 46.5h12.5zM340.4 46.6h12.5zM340.4 46.7h12.5zM340.4 46.7h12.5zM340.4 46.8h12.5zM340.4 46.9h12.5zM340.4 47h12.5zM340.4 47.1h12.5zM340.4 47.2h12.5zM340.4 47.2h12.5zM340.4 47.3h12.5zM340.4 47.4h12.5zM340.4 47.5h12.5zM340.4 47.6h12.5zM340.4 47.7h12.5zM340.4 47.8h12.5zM340.4 47.8h12.5zM340.4 47.9h12.5zM340.4 48h12.5zM340.4 48.1h12.5zM340.4 48.2h12.5zM340.4 48.3h12.5zM340.4 48.3h12.5zM340.4 48.4h12.5zM340.4 48.5h12.5zM340.4 48.6h12.5zM340.4 48.7h12.5zM340.4 48.8h12.5zM340.4 48.9h12.5zM340.4 48.9h12.5zM340.4 49h12.5zM340.4 49.1h12.5zM340.4 49.2h12.5zM340.4 49.3h12.5zM340.4 49.4h12.5zM340.4 49.4h12.5zM340.4 49.5h12.5zM340.4 49.6h12.5zM340.4 49.7h12.5zM340.4 49.8h12.5zM340.4 49.9h12.5z"/>
<path d="M359.1 73.9h4.5zM359.1 74h4.5zM359.1 74.1h4.5zM359.1 74.2h4.5zM359.1 74.3h4.5zM359.1 74.3h4.5zM359.1 74.4h4.5zM359.1 74.5h4.5zM359.1 74.6h4.5zM359.1 74.7h4.5zM359.1 74.8h4.5zM359.1 74.8h4.5zM359.1 74.9h4.5zM359.1 75h4.5zM359.1 75.1h4.5zM359.1 75.2h4.5zM359.1 75.3h4.5zM359.1 75.4h4.5zM359.1 75.4h4.5zM359.1 75.5h4.5zM359.1 75.6h4.5zM359.1 75.7h4.5zM359.1 75.8h4.5zM359.1 75.9h4.5zM359.1 75.9h4.5zM359.1 76h4.5zM359.1 76.1h4.5zM359.1 76.2h4.5zM359.1 76.3h4.5zM359.1 76.4h4.5zM359.1 76.5h4.5zM359.1 76.5h4.5zM359.1 76.6h4.5zM359.1 76.7h4.5zM359.1 76.8h4.5zM359.1 76.9h4.5zM359.1 77h4.5zM359.1 77h4.5zM359.1 77.1h4.5zM359.1 77.2h4.5zM359.1 77.3h4.5zM359.1 77.4h4.5zM359.1 77.5h4.5zM359.1 77.6h4.5zM359.1 77.6h4.5zM359.1 77.7h4.5zM359.1 77.8h4.5zM359.1 77.9h4.5zM359.1 78h4.5zM359.1 78.1h4.5zM359.1 78.1h4.5zM359.1 78.2h4.5zM359.1 78.3h4.5zM359.1 78.4h4.5zM359.1 78.5h4.5zM359.1 78.6h4.5zM359.1 78.7h4.5zM359.1 78.7h4.5zM359.1 78.8h4.5zM359.1 78.9h4.5zM359.1 79h4.5zM359.1 79.1h4.5zM359.1 79.2h4.5zM359.1 79.2h4.5zM359.1 79.3h4.5zM359.1 79.4h4.5zM359.1 79.5h4.5zM359.1 79.6h4.5zM359.1 79.7h4.5zM359.1 79.8h4.5zM359.1 79.8h4.5z"/>
<path d="M358.9 63.9h4.8zM358.9 64h4.8zM358.9 64.1h4.8zM358.9 64.2h4.8zM358.9 64.3h4.8zM358.9 64.3h4.8zM358.9 64.4h4.8zM358.9 64.5h4.8zM358.9 64.6h4.8zM358.9 64.7h4.8zM358.9 64.8h4.8zM358.9 64.9h4.8zM358.9 64.9h4.8zM358.9 65h4.8zM358.9 65.1h4.8zM358.9 65.2h4.8zM358.9 65.3h4.8zM358.9 65.4h4.8zM358.9 65.4h4.8zM358.9 65.5h4.8zM358.9 65.6h4.8zM358.9 65.7h4.8zM358.9 65.8h4.8zM358.9 65.9h4.8zM358.9 66h4.8zM358.9 66h4.8zM358.9 66.1h4.8zM358.9 66.2h4.8zM358.9 66.3h4.8zM358.9 66.4h4.8zM358.9 66.5h4.8zM358.9 66.5h4.8zM358.9 66.6h4.8zM358.9 66.7h4.8zM358.9 66.8h4.8zM358.9 66.9h4.8zM358.9 67h4.8zM358.9 67.1h4.8zM358.9 67.1h4.8zM358.9 67.2h4.8zM358.9 67.3h4.8zM358.9 67.4h4.8zM358.9 67.5h4.8zM358.9 67.6h4.8zM358.9 67.6h4.8zM358.9 67.7h4.8zM358.9 67.8h4.8zM358.9 67.9h4.8zM358.9 68h4.8zM358.9 68.1h4.8zM358.9 68.2h4.8zM358.9 68.2h4.8zM358.9 68.3h4.8zM358.9 68.4h4.8zM358.9 68.5h4.8zM358.9 68.6h4.8zM358.9 68.7h4.8zM358.9 68.7h4.8zM358.9 68.8h4.8zM358.9 68.9h4.8zM358.9 69h4.8zM358.9 69.1h4.8zM358.9 69.2h4.8zM358.9 69.3h4.8zM358.9 69.3h4.8zM358.9 69.4h4.8zM358.9 69.5h4.8zM358.9 69.6h4.8zM358.9 69.7h4.8zM358.9 69.8h4.8zM358.9 69.8h4.8z"/>
<path d="M359.4 53.9h3.8zM359.4 54h3.8zM359.4 54.1h3.8zM359.4 54.2h3.8zM359.4 54.3h3.8zM359.4 54.4h3.8zM359.4 54.4h3.8zM359.4 54.5h3.8zM359.4 54.6h3.8zM359.4 54.7h3.8zM359.4 54.8h3.8zM359.4 54.9h3.8zM359.4 54.9h3.8zM359.4 55h3.8zM359.4 55.1h3.8zM359.4 55.2h3.8zM359.4 55.3h3.8zM359.4 55.4h3.8zM359.4 55.5h3.8zM359.4 55.5h3.8zM359.4 55.6h3.8zM359.4 55.7h3.8zM359.4 55.8h3.8zM359.4 55.9h3.8zM359.4 56h3.8zM359.4 56h3.8zM359.4 56.1h3.8zM359.4 56.2h3.8zM359.4 56.3h3.8zM359.4 56.4h3.8zM359.4 56.5h3.8zM359.4 56.6h3.8zM359.4 56.6h3.8zM359.4 56.7h3.8zM359.4 56.8h3.8zM359.4 56.9h3.8zM359.4 57h3.8zM359.4 57.1h3.8zM359.4 57.1h3.8zM359.4 57.2h3.8zM359.4 57.3h3.8zM359.4 57.4h3.8zM359.4 57.5h3.8zM359.4 57.6h3.8zM359.4 57.7h3.8zM359.4 57.7h3.8zM359.4 57.8h3.8zM359.4 57.9h3.8zM359.4 58h3.8zM359.4 58.1h3.8zM359.4 58.2h3.8zM359.4 58.3h3.8zM359.4 58.3h3.8zM359.4 58.4h3.8zM359.4 58.5h3.8zM359.4 58.6h3.8zM359.4 58.7h3.8zM359.4 58.8h3.8zM359.4 58.8h3.8zM359.4 58.9h3.8zM359.4 59h3.8zM359.4 59.1h3.8zM359.4 59.2h3.8zM359.4 59.3h3.8zM359.4 59.4h3.8zM359.4 59.4h3.8zM359.4 59.5h3.8zM359.4 59.6h3.8zM359.4 59.7h3.8zM359.4 59.8h3.8zM359.4 59.9h3.8z"/>
<path d="M354.9 43.9h12.8zM354.9 44h12.8zM354.9 44.1h12.8zM354.9 44.2h12.8zM354.9 44.3h12.8zM354.9 44.4h12.8zM354.9 44.4h12.8zM354.9 44.5h12.8zM354.9 44.6h12.8zM354.9 44.7h12.8zM354.9 44.8h12.8zM354.9 44.9h12.8zM354.9 45h12.8zM354.9 45h12.8zM354.9 45.1h12.8zM354.9 45.2h12.8zM354.9 45.3h12.8zM354.9 45.4h12.8zM354.9 45.5h12.8zM354.9 45.6h12.8zM354.9 45.6h12.8zM354.9 45.7h12.8zM354.9 45.8h12.8zM354.9 45.9h12.8zM354.9 46h12.8zM354.9 46.1h12.8zM354.9 46.1h12.8zM354.9 46.2h12.8zM354.9 46.3h12.8zM354.9 46.4h12.8zM354.9 46.5h12.8zM354.9 46.6h12.8zM354.9 46.7h12.8zM354.9 46.7h12.8zM354.9 46.8h12.8zM354.9 46.9h12.8zM354.9 47h12.8zM354.9 47.1h12.8zM354.9 47.2h12.8zM354.9 47.2h12.8zM354.9 47.3h12.8zM354.9 47.4h12.8zM354.9 47.5h12.8zM354.9 47.6h12.8zM354.9 47.7h12.8zM354.9 47.8h12.8zM354.9 47.8h12.8zM354.9 47.9h12.8zM354.9 48h12.8zM354.9 48.1h12.8zM354.9 48.2h12.8zM354.9 48.3h12.8zM354.9 48.3h12.8zM354.9 48.4h12.8zM354.9 48.5h12.8zM354.9 48.6h12.8zM354.9 48.7h12.8zM354.9 48.8h12.8zM354.9 48.9h12.8zM354.9 48.9h12.8zM354.9 49h12.8zM354.9 49.1h12.8zM354.9 49.2h12.8zM354.9 49.3h12.8zM354.9 49.4h12.8zM354.9 49.4h12.8zM354.9 49.5h12.8zM354.9 49.6h12.8zM354.9 49.7h12.8zM354.9 49.8h12.8zM354.9 49.9h12.8z"/>
<path d="M313.6 52.6h7.8zM313.6 52.7h7.8zM313.6 52.7h7.8zM313.6 52.8h7.8zM313.6 52.9h7.8zM313.6 53h7.8zM313.6 53.1h7.8zM313.6 53.2h7.8zM313.6 53.3h7.8zM313.6 53.3h7.8zM313.6 53.4h7.8zM313.6 53.5h7.8zM313.6 53.6h7.8zM313.6 53.7h7.8zM313.6 53.8h7.8zM313.6 53.8h7.8zM313.6 53.9h7.8zM313.6 54h7.8zM313.6 54.1h7.8zM313.6 54.2h7.8zM313.6 54.3h7.8zM313.6 54.4h7.8zM313.6 54.4h7.8zM313.6 54.5h7.8zM313.6 54.6h7.8zM313.6 54.7h7.8zM313.6 54.8h7.8zM313.6 54.9h7.8zM313.6 54.9h7.8zM313.6 55h7.8zM313.6 55.1h7.8zM313.6 55.2h7.8zM313.6 55.3h7.8zM313.6 55.4h7.8zM313.6 55.5h7.8zM313.6 55.5h7.8zM313.6 55.6h7.8zM313.6 55.7h7.8zM313.6 55.8h7.8zM313.6 55.9h7.8zM313.6 56h7.8zM313.6 56h7.8zM313.6 56.1h7.8zM313.6 56.2h7.8zM313.6 56.3h7.8zM313.6 56.4h7.8zM313.6 56.5h7.8zM313.6 56.6h7.8zM313.6 56.6h7.8zM313.6 56.7h7.8zM313.6 56.8h7.8zM313.6 56.9h7.8zM313.6 57h7.8zM313.6 57.1h7.8zM313.6 57.1h7.8zM313.6 57.2h7.8zM313.6 57.3h7.8zM313.6 57.4h7.8zM313.6 57.5h7.8zM313.6 57.6h7.8zM313.6 57.7h7.8zM313.6 57.7h7.8zM313.6 57.8h7.8zM313.6 57.9h7.8zM313.6 58h7.8zM313.6 58.1h7.8zM313.6 58.2h7.8zM313.6 58.3h7.8zM313.6 58.3h7.8zM313.6 58.4h7.8zM313.6 58.5h7.8zM313.6 58.6h7.8zM313.6 58.7h7.8zM313.6 58.8h7.8zM313.6 58.8h7.8zM313.6 58.9h7.8zM313.6 59h7.8zM313.6 59.1h7.8zM313.6 59.2h7.8zM313.6 59.3h7.8zM313.6 59.4h7.8zM313.6 59.4h7.8zM313.6 59.5h7.8zM313.6 59.6h7.8z"/>
</g>
<g font-size="10.9">
<text x="80.9" y="9.4" transform="rotate(-180 80.9 9.4)">466364.001 Э3</text>
<text x="330.1" y="248.1">466364.001 Э3</text>
</g>
<g font-size="7.8">
<text x="199.3" y="24.5">A2</text>
<text x="334.4" y="27.5">A3</text>
<text x="43.1" y="33.7">A1</text>
<text x="237.7" y="34.3">PCF8574</text>
<text x="357.3" y="37">VT83N1</text>
<text x="88.5" y="45.5">Uno</text>
<text x="219.9" y="45.6">Конт.</text>
<text x="266.4" y="45.6">Конт.</text>
<text x="281" y="45.6">Цепь</text>
<text x="354.9" y="48.6">Конт.</text>
<text x="63.7" y="54.8">Конт.</text>
<text x="110.2" y="54.8">Конт.</text>
<text x="124.8" y="54.8">Цепь</text>
<text x="206.5" y="55.6">+5V</text>
<text x="224.4" y="55.6">1</text>
<text x="270.8" y="55.6">1</text>
<text x="283.4" y="55.6">P0</text>
<text x="313.6" y="58.2">5В</text>
<text x="341.4" y="58.6">VCC</text>
<text x="359.4" y="58.6">1</text>
<text x="51.6" y="64.8">NC</text>
<text x="68.2" y="64.8">1</text>
<text x="114.6" y="64.8">1</text>
<text x="126.2" y="64.8">SCL</text>
<text x="207.5" y="65.6">A0</text>
<text x="223.9" y="65.6">2</text>
<text x="270.3" y="65.6">2</text>
<text x="284" y="65.6">P1</text>
<text x="341.2" y="68.6">GND</text>
<text x="358.9" y="68.6">2</text>
<text x="22.3" y="74.4">5В</text>
<text x="51.5" y="74.8">5V</text>
<text x="67.6" y="74.8">2</text>
<text x="114" y="74.8">2</text>
<text x="125.5" y="74.8">SDA</text>
<text x="206.1" y="75.6">GND</text>
<text x="224.1" y="75.6">3</text>
<text x="270.5" y="75.6">3</text>
<text x="283.4" y="75.6">P2</text>
<text x="342.7" y="78.6">D0</text>
<text x="359.1" y="78.6">3</text>
<text x="50.1" y="84.8">RES</text>
<text x="67.8" y="84.8">3</text>
<text x="114.2" y="84.8">3</text>
<text x="124.4" y="84.8">AREF</text>
<text x="206.5" y="85.6">+5V</text>
<text x="223.9" y="85.6">4</text>
<text x="270.3" y="85.6">4</text>
<text x="283.6" y="85.6">P3</text>
<text x="49.8" y="94.8">3.3V</text>
<text x="67.6" y="94.8">4</text>
<text x="114" y="94.8">4</text>
<text x="125.7" y="94.8">GND</text>
<text x="208.1" y="95.6">A1</text>
<text x="224.1" y="95.6">5</text>
<text x="270.5" y="95.6">5</text>
<text x="283.4" y="95.6">P4</text>
<text x="51.5" y="104.8">5V</text>
<text x="67.8" y="104.8">5</text>
<text x="114.2" y="104.8">5</text>
<text x="127.9" y="104.8">13</text>
<text x="206.1" y="105.6">GND</text>
<text x="223.9" y="105.6">6</text>
<text x="270.3" y="105.6">6</text>
<text x="283.6" y="105.6">P5</text>
<text x="49.9" y="114.8">GND</text>
<text x="67.6" y="114.8">6</text>
<text x="114" y="114.8">6</text>
<text x="127.7" y="114.8">12</text>
<text x="206.5" y="115.6">+5V</text>
<text x="223.9" y="115.6">7</text>
<text x="270.3" y="115.6">7</text>
<text x="283.4" y="115.6">P6</text>
<text x="49.9" y="124.8">GND</text>
<text x="67.6" y="124.8">7</text>
<text x="114" y="124.8">7</text>
<text x="126.7" y="124.8">~11</text>
<text x="207.5" y="125.6">A2</text>
<text x="223.9" y="125.6">8</text>
<text x="270.3" y="125.6">8</text>
<text x="283.4" y="125.6">P7</text>
<text x="50.8" y="134.8">VIN</text>
<text x="67.6" y="134.8">8</text>
<text x="114" y="134.8">8</text>
<text x="126.2" y="134.8">~10</text>
<text x="206.1" y="135.6">GND</text>
<text x="223.9" y="135.6">9</text>
<text x="270.3" y="135.6">9</text>
<text x="282.9" y="135.6">INT</text>
<text x="114" y="144.3">9</text>
<text x="127.2" y="144.3">~9</text>
<text x="113" y="154.3">10</text>
<text x="128.7" y="154.3">8</text>
<text x="219.9" y="155.6">Конт.</text>
<text x="266.4" y="155.6">Конт.</text>
<text x="281" y="155.6">Цепь</text>
<text x="334.4" y="156.7">A4</text>
<text x="179" y="165.2">5В</text>
<text x="206.4" y="165.6">VCC</text>
<text x="224.4" y="165.6">1</text>
<text x="270.8" y="165.6">1</text>
<text x="282.2" y="165.6">VCC</text>
<text x="348.4" y="168.2">LY200-51L5/5V</text>
<text x="206.1" y="175.6">GND</text>
<text x="223.9" y="175.6">2</text>
<text x="270.3" y="175.6">2</text>
<text x="281.9" y="175.6">GND</text>
<text x="354.9" y="177.9">Конт.</text>
<text x="110.2" y="180.8">Конт.</text>
<text x="124.8" y="180.8">Цепь</text>
<text x="206" y="185.6">SDA</text>
<text x="224.1" y="185.6">3</text>
<text x="270.5" y="185.6">3</text>
<text x="281.8" y="185.6">SDA</text>
<text x="114.6" y="190.8">1</text>
<text x="128.7" y="190.8">7</text>
<text x="342.7" y="187.9">IN1</text>
<text x="359.4" y="187.9">1</text>
<text x="206.7" y="195.6">SCL</text>
<text x="223.9" y="195.6">4</text>
<text x="270.3" y="195.6">4</text>
<text x="282.4" y="195.6">SCL</text>
<text x="342.2" y="197.9">IN2</text>
<text x="358.9" y="197.9">2</text>
<text x="63.7" y="200.8">Конт.</text>
<text x="114" y="200.8">2</text>
<text x="127.2" y="200.8">~6</text>
<text x="51.3" y="210.8">A0</text>
<text x="68.2" y="210.8">1</text>
<text x="114.2" y="210.8">3</text>
<text x="127.4" y="210.8">~5</text>
<text x="51.8" y="220.8">A1</text>
<text x="67.6" y="220.8">2</text>
<text x="114" y="220.8">4</text>
<text x="128.7" y="220.8">4</text>
<text x="51.3" y="230.8">A2</text>
<text x="67.8" y="230.8">3</text>
<text x="114.2" y="230.8">5</text>
<text x="127.4" y="230.8">~3</text>
<text x="51.5" y="240.8">A3</text>
<text x="67.6" y="240.8">4</text>
<text x="114" y="240.8">6</text>
<text x="128.7" y="240.8">2</text>
<text x="51.3" y="250.8">A4</text>
<text x="67.8" y="250.8">5</text>
<text x="114" y="250.8">7</text>
<text x="124.7" y="250.8">1(TX)</text>
<text x="51.5" y="260.8">A5</text>
<text x="67.6" y="260.8">6</text>
<text x="114" y="260.8">8</text>
<text x="124.2" y="260.8">0(RX)</text>
<text x="312.1" y="262.4">Data converter</text>
<text x="296.4" y="272.4">Electrical schematic diagram</text>
</g>
<g font-size="7.7">
<text x="205.4" y="45.6">Цепь</text>
<text x="340.4" y="48.6">Цепь</text>
<text x="49.1" y="54.8">Цепь</text>
<text x="205.4" y="155.6">Цепь</text>
<text x="340.4" y="177.9">Цепь</text>
<text x="49.1" y="200.8">Цепь</text>
</g>
<g font-size="5.4">
<text x="12.6" y="46.3" transform="rotate(-90 12.6 46.3)">Перв. примен.</text>
<text x="12.6" y="103.4" transform="rotate(-90 12.6 103.4)">Справ. №</text>
<text x="12.6" y="176.1" transform="rotate(-90 12.6 176.1)">Подп. и дата</text>
<text x="12.6" y="205.2" transform="rotate(-90 12.6 205.2)">Инв. № дубл.</text>
<text x="12.6" y="230.9" transform="rotate(-90 12.6 230.9)">Взам. инв. №</text>
<text x="231.1" y="256.6">Rev.</text>
<text x="248" y="256.6">Docum.No</text>
<text x="286" y="256.6">Date</text>
<text x="369.3" y="256.6">Лит.</text>
<text x="383.4" y="256.6">Масса</text>
<text x="398.3" y="256.6">Масштаб</text>
<text x="12.6" y="261.1" transform="rotate(-90 12.6 261.1)">Подп. и дата</text>
<text x="251.6" y="261.6">№ докум.</text>
<text x="273.9" y="261.6">Подп.</text>
<text x="367.5" y="261.6">Letter</text>
<text x="384.3" y="261.6">Mass</text>
<text x="401.4" y="261.6">Scale</text>
<text x="231" y="266.6">Разраб.</text>
<text x="248" y="266.6">cs_off</text>
<text x="231" y="272.1">Designet</text>
<text x="248" y="272.1">cs_off</text>
<text x="231" y="277.1">Н.контр.</text>
<text x="231" y="281.6">I</text>
<text x="231.7" y="281.6">nspector</text>
<text x="367.8" y="281.9">Sheet</text>
<text x="368.1" y="277.1">Лист</text>
<text x="391.2" y="276.7">Листов</text>
<text x="391.9" y="281.6">Sheets</text>
<text x="410.2" y="279.6">1</text>
<text x="231" y="286.6">Утв.</text>
<text x="12.6" y="290.2" transform="rotate(-90 12.6 290.2)">Инв. № подл.</text>
<text x="231" y="291.6">Approved</text>
<text x="306" y="296.6">Копировал</text>
<text x="376" y="296.6">Формат</text>
<text x="396" y="296.6">A3</text>
</g>
<g font-size="5.3">
<text x="238.1" y="256.6">Sheet</text>
<text x="271" y="256.6">Signature</text>
<text x="231.1" y="261.6">Изм.</text>
<text x="238.1" y="261.6">Лист</text>
<text x="286.1" y="261.6">Дата</text>
</g>
</svg>
